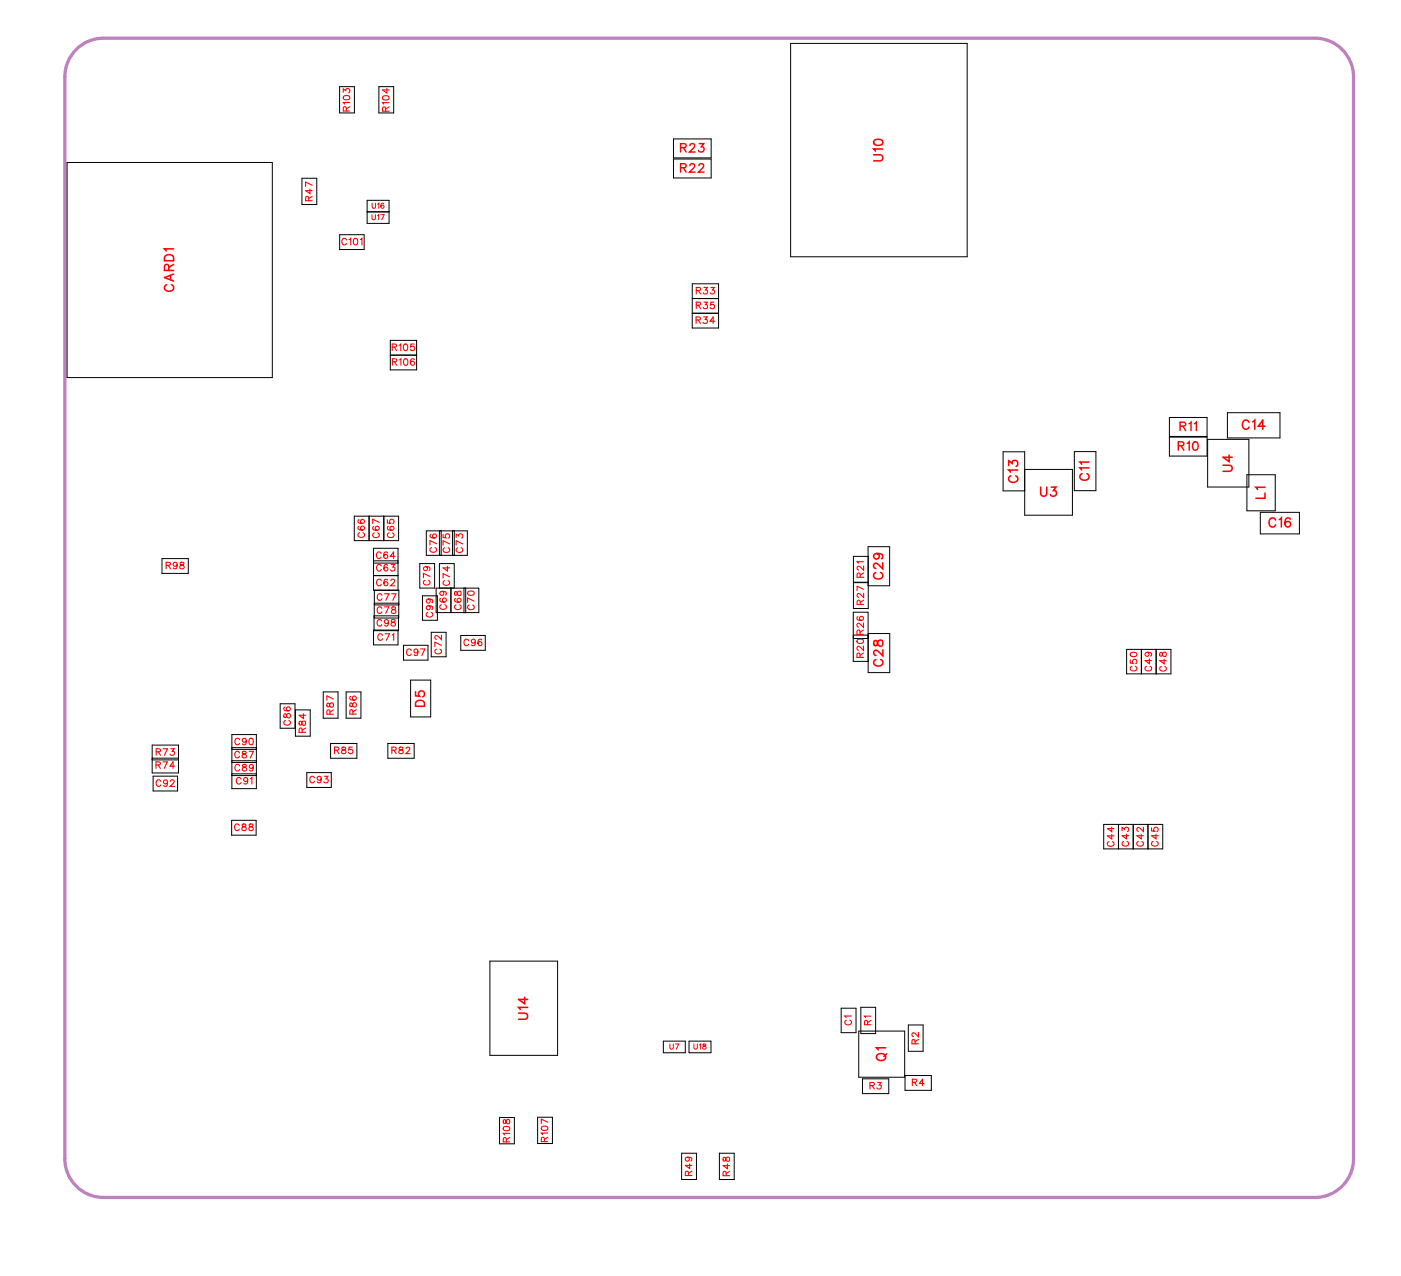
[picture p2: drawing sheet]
<svg xmlns="http://www.w3.org/2000/svg" width="109mm" height="99mm" viewBox="0 0 109 99" stroke-linecap="round" stroke-linejoin="round" font-family="sans-serif">
<path d="M6.2 3.6l.5-.3 .6-.3h.7h94a3 3 0 0 1 3 3v84a3 3 0 0 1-3 3h-94a3 3 0 0 1-3-3v-84a3 3 0 0 1 1.2-2.4z" fill="none" stroke="#bf80bf" stroke-width=".25"/>
<g fill="none" stroke="#000" stroke-width=".08">
<path d="M5.2 12.6h15.9v16.7h-15.9zM23.4 13.8h1.2v2.1h-1.2zM26.4 6.7h1.1v2.1h-1.1zM26.4 18.2h1.9v1.2h-1.9zM28.5 15.6h1.7v1.7h-1.7zM28.5 16.4h1.7M29.4 6.7h1.1v2.1h-1.1zM52.3 10.8h2.9v1.5h-2.9zM52.3 12.3h2.9v1.5h-2.9zM61.4 3.4h13.7v16.5h-13.7zM30.3 26.4h2v2.3h-2zM30.3 27.6h2"/>
<path d="M53.7 22h2.1v3.5h-2.1zM53.7 23.2h2.1M53.7 24.3h2.1M77.8 35.1h1.7v3h-1.7zM79.5 36.4h3.7v3.6h-3.7zM83.4 35.1h1.6v3h-1.6zM90.7 32.4h3v1.5h-3zM90.7 33.9h3v1.5h-3zM93.7 34.1h3.2v3.7h-3.2zM95.2 32h4.1v2h-4.1zM96.8 36.9h2.2v2.8h-2.2zM97.8 39.8h3v1.7h-3z"/>
<path d="M11.8 57.8h2v2.2h-2zM11.8 59h2M11.8 58.9h2M12.6 43.4h2v1.1h-2zM18 57h1.9v4.2h-1.9zM18 59.2h1.9M18 58h1.9M18 59.1h1.9M18 58.2h1.9M21.7 54.6h1.2v1.9h-1.2zM22.9 55.1h1.2v2.1h-1.2zM23.8 60h1.9v1.1h-1.9z"/>
<path d="M25.1 53.7h1.1v2.1h-1.1zM25.7 57.7h2v1.2h-2zM26.9 53.7h1.1v2.1h-1.1zM27.5 40.1h3.4v1.9h-3.4zM28.6 40.1v1.9M29 42.6h1.9v3.2h-1.9zM29 48.9h1.9v1.2h-1.9zM29 44.7h1.9M29 43.5h1.9M29 43.7h1.9M29 46.8h1.9v2.2h-1.9v-1.2h1.9M29 47h1.9v-1.2h-1.9v2.2h1.9"/>
<path d="M29.8 40.1v1.9M30.1 57.7h2v1.2h-2zM31.3 50.1h1.9v1.1h-1.9zM31.9 52.8h1.5v2.9h-1.5zM32.6 43.8h1.1v1.9h-1.1zM32.8 46.3h1.1v1.9h-1.1zM33.1 41.2h3.2v1.9h-3.2zM33.5 49.1h1.1v1.9h-1.1zM33.8 45.7h3.4v1.9h-3.4zM34.1 41.2v1.9M34.1 45.7v-1.9h1.1v1.9M34.2 41.2v1.9"/>
<path d="M35 45.7v1.9M35.1 41.2v1.9M35.2 41.2v1.9M35.8 49.3h1.9v1.2h-1.9zM36 45.7v1.9M36.1 45.7v1.9M66.2 47.5h1.2v3.8h-1.2zM66.2 49.3h1.2M66.2 49.6h1.2M66.2 43.2h1.2v4h-1.2zM66.2 45.2h1.2M67.4 42.4h1.6v3.1h-1.6z"/>
<path d="M67.4 49.2h1.6v3h-1.6zM87.4 50.4h3.5v1.9h-3.5zM88.6 50.4v1.9M89.7 50.4v1.9M11.9 60.3h1.9v1.1h-1.9zM18 63.7h1.9v1.1h-1.9zM18 60.2h1.9M18 60.1h1.9M38 74.6h5.3v7.3h-5.3zM65.3 78.3h1.1v1.9h-1.1zM66.8 78.2h1.1v2h-1.1zM70.5 79.6h1.1v2h-1.1z"/>
<path d="M85.6 64h4.6v1.9h-4.6zM86.8 64v1.9M87.9 64v1.9M89.1 64v1.9M38.8 86.8h1.1v2h-1.1zM41.7 86.7h1.2v2.1h-1.2zM51.5 80.8h1.7v.9h-1.7zM52.9 89.5h1.1v2.1h-1.1zM53.5 80.8h1.7v.9h-1.7zM55.8 89.5h1.2v2.1h-1.2zM66.6 80h3.6v3.6h-3.6zM66.9 83.8h2.1v1.1h-2.1z"/>
<path d="M70.2 83.5h2.1v1.1h-2.1z"/>
</g>
<g fill="none" stroke="#f00" stroke-width=".08">
<path d="M24 15.6l-.1-.3-.1-.1-.1 .4h.5M24.1 14.7v.3l-.4-.2h.5M24.2 15.2l-.2 .2M24.2 14.4l-.5-.3v.4M26.6 7.2v-.3l.2 .1a.17 .17 0 0 1 .3-.1 .17 .17 0 0 1-.1 .3M26.7 7.5a.25 .25 0 0 1 .3-.1 .25 .25 0 0 1 .1 .3 .25 .25 0 0 1-.3 .1 .25 .25 0 0 1-.1-.3zM26.9 8.6v-.3h-.2l-.1 .3h.5M26.9 18.6a.19 .19 0 0 0-.2-.1 .19 .19 0 0 0-.2 .2v.1a.19 .19 0 0 0 .2 .2 .19 .19 0 0 0 .2-.1M27.1 18.6l.1-.1v.5M27.1 8h-.5l.1 .1M27.1 8.3l-.2 .2M27.5 18.5a.23 .23 0 0 1 .3 .3 .23 .23 0 0 1-.3 .2l-.1-.2z"/>
<path d="M28 18.6l.1-.1v.5M28.9 16.7v.2l.1 .2 .1-.1v-.3M28.9 15.8v.3l.1 .1 .1-.1v-.3M29.3 16.7h.1v.4M29.3 15.9l.1-.1v.4M29.5 16.7h.3l-.2 .4M29.7 7.5a.25 .25 0 0 1 .3-.1 .25 .25 0 0 1 .2 .3 .25 .25 0 0 1-.3 .1 .25 .25 0 0 1-.2-.3zM29.8 15.8a.18 .18 0 0 0-.3 .2 .17 .17 0 0 0 .3 .1 .12 .12 0 0 0-.1-.2 .12 .12 0 0 0-.1 .1M29.9 8.6v-.3h-.1l-.1 .3h.5M30 6.9v.3l-.3-.2h.5M30.2 8h-.5l.1 .1M30.2 8.3l-.3 .2"/>
<path d="M30.4 27l.3-.1 .1-.1-.4-.1v.5M30.4 28.1h.3l.1-.2h-.4v.5M30.6 27l.2 .2M30.6 28.1l.2 .3M31 26.8l.1-.1v.5M31 27.9h.1v.5M31.4 26.7a.23 .23 0 0 1 .2 .3 .23 .23 0 0 1-.2 .2l-.1-.2zM31.4 27.9a.23 .23 0 0 1 .3 .2 .23 .23 0 0 1-.3 .2l-.1-.2zM32.1 26.7h-.2v.2a.18 .18 0 0 1 .2 0 .18 .18 0 0 1 0 .3 .18 .18 0 0 1-.3-.1M32.1 27.9a.22 .22 0 0 0-.3 .2 .22 .22 0 0 0 .3 .2 .16 .16 0 0 0 0-.2 .16 .16 0 0 0-.2 .1M54 24.8h.3l.1-.1-.4-.1v.5M54 22.6l.3-.1 .1-.1-.4-.1v.5"/>
<path d="M54 23.7h.3l.1-.1-.4-.1v.5M54.2 24.8l.2 .3M54.2 22.6l.2 .2M54.2 23.7l.2 .3M54.6 24.6h.3l-.2 .2a.18 .18 0 0 1 .2 .3 .17 .17 0 0 1-.3-.1M54.6 22.3h.3l-.2 .2a.18 .18 0 0 1 .2 .3 .17 .17 0 0 1-.3-.1M54.6 23.5h.3l-.2 .2a.17 .17 0 0 1 .2 .2 .17 .17 0 0 1-.3 0M55.2 22.3h.2l-.1 .2a.17 .17 0 0 1 .1 .3 .17 .17 0 0 1-.3-.1M55.4 23.5h-.2l-.1 .2a.18 .18 0 0 1 .3 0 .18 .18 0 0 1 0 .2 .18 .18 0 0 1-.3 0M55.5 24.9h-.4l.2-.3v.5M12.1 59.4h.3v-.2l-.3-.1v.6M12.1 58.4l.3-.1 .1-.1-.4-.1v.5"/>
<path d="M12.3 59.4l.1 .3M12.3 58.4l.2 .2M12.6 59.1h.4l-.3 .6M12.7 58.1h.3l-.2 .5M12.9 43.9h.3v-.2h-.3v.5M13.1 43.9l.1 .3M13.3 58.1h.2l-.1 .2a.17 .17 0 0 1 .1 .3 .17 .17 0 0 1-.3-.1M13.6 59.5h-.4l.2-.4v.6M13.8 43.8a.18 .18 0 0 1-.3 .2 .16 .16 0 0 1 0-.3 .16 .16 0 0 1 .2 0v.4h-.2M14 43.7v.1l.3 .2a.17 .17 0 0 1-.2 .2 .17 .17 0 0 1-.1-.2l.3-.2-.1-.1zM18.6 58.5a.19 .19 0 0 0-.2-.2 .19 .19 0 0 0-.2 .2v.1a.19 .19 0 0 0 .2 .2 .19 .19 0 0 0 .2-.1M18.6 59.5a.19 .19 0 0 0-.2-.2 .19 .19 0 0 0-.2 .2v.2a.19 .19 0 0 0 .2 .2 .19 .19 0 0 0 .2-.2"/>
<path d="M18.6 57.4a.19 .19 0 0 0-.2-.1 .19 .19 0 0 0-.2 .2v.1a.19 .19 0 0 0 .2 .2 .19 .19 0 0 0 .2-.1M18.8 58.4v.1a.21 .21 0 0 1 .3 .1 .21 .21 0 0 1 0 .2h-.3v-.2l.3-.1v-.1zM18.8 59.4v.1a.21 .21 0 0 1 .3 .1 .21 .21 0 0 1 0 .2h-.3v-.2l.3-.1v-.1zM19.1 57.5a.16 .16 0 0 1-.2 .1 .16 .16 0 0 1-.1-.2 .16 .16 0 0 1 .3 0l-.1 .4h-.2M19.3 58.3h.4l-.3 .5M19.4 57.3a.23 .23 0 0 1 .3 .3 .23 .23 0 0 1-.3 .2l-.1-.2zM19.7 59.5a.16 .16 0 0 1-.3 .1 .16 .16 0 0 1 0-.2 .16 .16 0 0 1 .2 0v.4h-.2M22 55.4v.3h.2a.21 .21 0 0 1 .1-.3 .21 .21 0 0 1 .2 0v.2l-.1 .1h-.1l-.1-.3zM22.1 54.9h-.1a.22 .22 0 0 0 .3 .3 .22 .22 0 0 0 .2-.3 .16 .16 0 0 0-.3 .1 .16 .16 0 0 0 .2 .2M22.1 55.9a.19 .19 0 0 0-.1 .3 .19 .19 0 0 0 .2 .1h.1a.19 .19 0 0 0 .2-.2 .19 .19 0 0 0-.1-.2M23.2 56v.3h.1l.2-.3a.17 .17 0 0 1 .2 .1 .17 .17 0 0 1-.2 .2l-.1-.3zM23.4 56.9v-.3l-.1-.1-.1 .4h.5"/>
<path d="M23.5 55.4v.4l-.3-.3h.5M23.7 56.5l-.3 .2M25.4 54.6v.3h.1l.2-.3a.17 .17 0 0 1 .2 .1 .17 .17 0 0 1-.2 .2l-.2-.3zM25.6 55.4v-.2l-.1-.1-.1 .3h.5M25.9 55.1l-.3 .2M25.9 54.3l-.5-.3v.4M26 58.2h.3v-.1l-.3-.1v.5M26.1 58.2l.2 .3M26.6 58v.2l.2 .1a.17 .17 0 0 1-.1 .2 .17 .17 0 0 1-.2-.2l.3-.2v-.1zM27.2 54.6v.2l.1 .1 .2-.3a.17 .17 0 0 1 .2 .1 .17 .17 0 0 1-.2 .2l-.2-.3zM27.2 54.1a.22 .22 0 0 0 .2 .3 .22 .22 0 0 0 .2-.3 .16 .16 0 0 0-.3 0 .18 .18 0 0 0 .2 .3M27.3 58h-.2v.2a.18 .18 0 0 1 .2 0 .18 .18 0 0 1 0 .3 .18 .18 0 0 1-.3-.1"/>
<path d="M27.4 55.4v-.3h-.2l-.1 .3h.6M27.7 55.1l-.3 .2M27.9 40.9h-.1a.22 .22 0 0 0 .2 .3 .22 .22 0 0 0 .2-.3 .16 .16 0 0 0-.2 0 .16 .16 0 0 0 .1 .3M27.9 40.3l-.1 .1a.22 .22 0 0 0 .2 .3 .22 .22 0 0 0 .2-.4 .16 .16 0 0 0-.2 .1 .16 .16 0 0 0 .1 .2M27.9 41.4a.19 .19 0 0 0-.1 .2 .19 .19 0 0 0 .2 .1h.1a.19 .19 0 0 0 .2-.1 .19 .19 0 0 0-.1-.2M29 40.9h-.1a.22 .22 0 0 0 .3 .3 .22 .22 0 0 0 .2-.3 .16 .16 0 0 0-.3 .1 .16 .16 0 0 0 .2 .2M29 41.4a.19 .19 0 0 0-.1 .2 .19 .19 0 0 0 .2 .1h.1a.19 .19 0 0 0 .2-.1 .19 .19 0 0 0-.1-.2M29.4 40.6l-.5-.3v.3M29.6 43a.19 .19 0 0 0-.2-.2 .19 .19 0 0 0-.2 .2v.2a.19 .19 0 0 0 .2 .2 .19 .19 0 0 0 .2-.2M29.6 45.1a.19 .19 0 0 0-.2-.1 .19 .19 0 0 0-.2 .2v.1a.19 .19 0 0 0 .2 .2 .19 .19 0 0 0 .2-.1M29.6 43.9a.19 .19 0 0 0-.2-.1 .19 .19 0 0 0-.2 .2v.1a.19 .19 0 0 0 .2 .2 .19 .19 0 0 0 .2-.1M29.6 48.2a.19 .19 0 0 0-.2-.1 .19 .19 0 0 0-.1 .2v.1a.19 .19 0 0 0 .1 .2 .19 .19 0 0 0 .2-.1"/>
<path d="M29.6 47.2a.19 .19 0 0 0-.2-.1 .19 .19 0 0 0-.1 .2v.1a.19 .19 0 0 0 .1 .2 .19 .19 0 0 0 .2-.1M29.6 46.2a.19 .19 0 0 0-.2-.1 .19 .19 0 0 0-.1 .2v.1a.19 .19 0 0 0 .1 .2 .19 .19 0 0 0 .2-.1M29.7 49.3a.19 .19 0 0 0-.2-.1 .19 .19 0 0 0-.2 .2v.1a.19 .19 0 0 0 .2 .2 .19 .19 0 0 0 .2-.1M29.8 47.1h.4l-.3 .5M29.8 46.1h.4l-.3 .5M29.9 49.2h.3l-.2 .5M30.1 40.4v.2h.2a.18 .18 0 0 1 0-.2 .18 .18 0 0 1 .2 0 .18 .18 0 0 1 0 .2M30.1 42.9h-.1a.22 .22 0 0 0-.2 .2 .22 .22 0 0 0 .3 .2 .16 .16 0 0 0-.1-.2 .16 .16 0 0 0-.2 .1M30.1 45a.22 .22 0 0 0-.3 .2 .22 .22 0 0 0 .3 .2 .16 .16 0 0 0-.1-.2 .16 .16 0 0 0-.2 .1M30.1 43.9a.22 .22 0 0 0-.3 .2 .22 .22 0 0 0 .3 .2 .16 .16 0 0 0-.1-.3 .16 .16 0 0 0-.2 .2M30.1 40.9a.22 .22 0 0 0 .2 .3 .22 .22 0 0 0 .2-.3 .16 .16 0 0 0-.2 .1 .16 .16 0 0 0 .1 .2M30.1 48.3a.16 .16 0 0 1-.2 .1 .16 .16 0 0 1 0-.3 .16 .16 0 0 1 .2 .1v.4l-.2-.1"/>
<path d="M30.2 41.4a.19 .19 0 0 0-.1 .2 .19 .19 0 0 0 .2 .1h.1a.19 .19 0 0 0 .2-.1 .19 .19 0 0 0-.1-.2M30.3 45.1l.1-.1 .2 .1-.3 .4h.3M30.4 43.8h.2l-.1 .2a.17 .17 0 0 1 .1 .3 .17 .17 0 0 1-.3-.1M30.4 46.1h.3l-.2 .5M30.4 48.1v.2a.21 .21 0 0 1 .2 0 .21 .21 0 0 1 0 .3h-.2v-.2l.3-.2-.1-.1zM30.4 58.2h.3v-.1l-.3-.1v.5M30.4 47.1v.2a.21 .21 0 0 1 .3 .1 .21 .21 0 0 1 0 .2h-.3v-.2l.3-.2v-.1zM30.4 49.3l.2-.1v.5M30.6 58.2l.1 .3M30.7 43.2h-.4l.2-.4v.6M31 58v.2l.3 .1a.17 .17 0 0 1-.2 .2 .17 .17 0 0 1-.1-.2l.3-.2-.1-.1zM31.5 58.1l.2-.1 .1 .1-.3 .4h.3"/>
<path d="M31.9 50.5a.19 .19 0 0 0-.2-.1 .19 .19 0 0 0-.2 .2v.1a.19 .19 0 0 0 .2 .2 .19 .19 0 0 0 .2-.1M32.4 50.6a.16 .16 0 0 1-.2 .1 .16 .16 0 0 1 0-.3 .16 .16 0 0 1 .2 .1v.4l-.3-.1M32.6 50.4h.4l-.3 .5M33 45.1a.19 .19 0 0 0-.1 .2 .19 .19 0 0 0 .2 .1h.1a.19 .19 0 0 0 .2-.1 .19 .19 0 0 0-.2-.2M33 44a.16 .16 0 0 1 .2 .2 .16 .16 0 0 1-.3 .1 .16 .16 0 0 1 0-.3l.4 .1v.2M33.2 47.5a.19 .19 0 0 0-.1 .3 .19 .19 0 0 0 .2 .1h.1a.19 .19 0 0 0 .2-.1 .19 .19 0 0 0-.1-.3M33.2 47a.16 .16 0 0 1 .2 .2 .16 .16 0 0 1-.3 .1 .16 .16 0 0 1 0-.3l.5 .1-.1 .2M33.2 46.5a.16 .16 0 0 1 .2 .2 .16 .16 0 0 1-.3 .1 .16 .16 0 0 1 0-.3l.5 .1-.1 .2M33.4 44.8l-.5-.3v.4M33.4 41.5a.22 .22 0 0 0 .2 .3 .22 .22 0 0 0 .2-.3 .16 .16 0 0 0-.2 .1 .16 .16 0 0 0 .1 .2M33.5 42.5a.19 .19 0 0 0-.1 .2 .19 .19 0 0 0 .2 .2h.1a.19 .19 0 0 0 .2-.2 .19 .19 0 0 0-.1-.2M33.9 50.4a.19 .19 0 0 0-.2 .2 .19 .19 0 0 0 .2 .2h.2a.19 .19 0 0 0 .2-.2 .19 .19 0 0 0-.2-.2"/>
<path d="M33.9 42.2l-.5-.2v.3M34.2 46.5a.22 .22 0 0 0 .2 .3 .22 .22 0 0 0 .2-.3 .16 .16 0 0 0-.3 0 .16 .16 0 0 0 .2 .2M34.2 46.9a.19 .19 0 0 0-.1 .3 .19 .19 0 0 0 .2 .1h.1a.19 .19 0 0 0 .2-.1 .19 .19 0 0 0-.1-.3M34.3 49.3v.4l-.5-.4-.1 .2 .2 .1M34.3 50.1l-.6-.2v.3M34.3 45.9a.16 .16 0 0 1 .1 .2 .16 .16 0 0 1-.2 .1 .16 .16 0 0 1 0-.3l.4 .1v.2M34.4 41.5v.2l.2 .1a.18 .18 0 0 1 0-.3 .18 .18 0 0 1 .3 0 .18 .18 0 0 1-.1 .3M34.5 45.1a.19 .19 0 0 0-.1 .2 .19 .19 0 0 0 .2 .1h.1a.19 .19 0 0 0 .2-.1 .19 .19 0 0 0-.1-.2M34.5 42.5a.19 .19 0 0 0-.1 .2 .19 .19 0 0 0 .2 .2h.1a.19 .19 0 0 0 .2-.2 .19 .19 0 0 0-.1-.2M34.7 44v.3l-.3-.2h.5M34.9 44.8l-.5-.3v.4M34.9 42.2l-.5-.2v.3"/>
<path d="M35.3 45.9v.3h.1a.21 .21 0 0 1 .1-.2 .21 .21 0 0 1 .3-.1v.2l-.1 .1h-.2l-.1-.3zM35.3 46.5a.22 .22 0 0 0 .2 .3 .22 .22 0 0 0 .2-.3 .16 .16 0 0 0-.2 0 .16 .16 0 0 0 .1 .3M35.4 47a.19 .19 0 0 0-.1 .2 .19 .19 0 0 0 .2 .1h.1a.19 .19 0 0 0 .2-.1 .19 .19 0 0 0-.1-.2M35.4 41.7v-.2l.2 .1a.17 .17 0 0 1 .3-.1 .17 .17 0 0 1-.1 .3M35.5 42.5a.19 .19 0 0 0-.1 .2 .19 .19 0 0 0 .2 .2h.1a.19 .19 0 0 0 .2-.2 .19 .19 0 0 0-.1-.2M35.9 42.2l-.5-.2v.3M36.3 46a.25 .25 0 0 1 .3-.1 .25 .25 0 0 1 .2 .3 .25 .25 0 0 1-.3 .1 .25 .25 0 0 1-.2-.3zM36.4 49.7a.19 .19 0 0 0-.2-.1 .19 .19 0 0 0-.2 .2v.1a.19 .19 0 0 0 .2 .2 .19 .19 0 0 0 .2-.1M36.4 47a.19 .19 0 0 0-.1 .2 .19 .19 0 0 0 .2 .1h.1a.19 .19 0 0 0 .2-.1 .19 .19 0 0 0-.1-.2M36.8 46.7l-.5-.3v.4M36.9 49.8a.16 .16 0 0 1-.2 .1 .16 .16 0 0 1-.1-.2 .16 .16 0 0 1 .3 0l-.1 .4h-.2M37.4 49.7v-.1a.22 .22 0 0 0-.3 .3 .22 .22 0 0 0 .3 .2 .16 .16 0 0 0-.1-.3 .16 .16 0 0 0-.2 .2"/>
<path d="M66.5 49.7a.25 .25 0 0 1 .3-.1 .25 .25 0 0 1 .2 .3 .25 .25 0 0 1-.3 .1 .25 .25 0 0 1-.2-.3zM66.6 47.9h-.1a.22 .22 0 0 0 .2 .3 .22 .22 0 0 0 .2-.3 .16 .16 0 0 0-.2 .1 .16 .16 0 0 0 .1 .2M66.7 51v-.3h-.1l-.1 .3h.5M66.7 49.2v-.2l-.1-.1-.1 .3h.5M66.8 44.8l-.1-.3h-.1l-.1 .3h.5M66.8 46.9l-.1-.3h-.1l-.1 .3h.5M67 50.2v.3l-.4-.3-.1 .1 .1 .2M67 48.4v.3l-.4-.3-.1 .1 .1 .2M67 50.7l-.3 .2M67 48.9l-.3 .2M67 43.9v.4l-.3-.3-.2 .1 .1 .2M67 43.6h-.5l.1 .1"/>
<path d="M67 46.1v.3l-.3-.3-.2 .1 .1 .2M67 44.5l-.2 .1M67 46.6l-.2 .2M67 45.8l-.5-.3v.3M87.7 51.2v.3h.2a.18 .18 0 0 1 0-.3 .18 .18 0 0 1 .3 .1 .18 .18 0 0 1-.1 .2M87.7 50.7a.25 .25 0 0 1 .3-.1 .25 .25 0 0 1 .2 .3 .25 .25 0 0 1-.3 .1 .25 .25 0 0 1-.2-.3zM87.8 51.7a.19 .19 0 0 0-.1 .2 .19 .19 0 0 0 .2 .2h.1a.19 .19 0 0 0 .2-.2 .19 .19 0 0 0-.1-.2M89 51.7a.19 .19 0 0 0-.2 .2 .19 .19 0 0 0 .2 .2h.2a.19 .19 0 0 0 .2-.2 .19 .19 0 0 0-.2-.2M89 50.6a.18 .18 0 0 1 .2 .3 .16 .16 0 0 1-.3 0 .16 .16 0 0 1 0-.2h.4v.2M89.2 51.2v.3l-.3-.2h.5M90 50.7v.2h.2a.21 .21 0 0 1 0-.2 .21 .21 0 0 1 .3 0v.1l-.1 .2-.2-.1v-.2zM90.1 51.7a.19 .19 0 0 0-.1 .3 .19 .19 0 0 0 .2 .1h.1a.19 .19 0 0 0 .2-.1 .19 .19 0 0 0-.1-.3"/>
<path d="M90.3 51.2v.3l-.3-.2h.5M12.5 60.7a.19 .19 0 0 0-.2-.2 .19 .19 0 0 0-.2 .2v.2a.19 .19 0 0 0 .2 .2 .19 .19 0 0 0 .2-.2M13 60.7a.16 .16 0 0 1-.2 .1 .16 .16 0 0 1-.1-.2 .16 .16 0 0 1 .3 0l-.1 .4h-.2M13.2 60.7l.1-.2 .2 .1-.3 .5h.3M18.6 64.1a.19 .19 0 0 0-.3-.1 .19 .19 0 0 0-.1 .2v.1a.19 .19 0 0 0 .2 .2 .19 .19 0 0 0 .2-.1M18.7 60.5a.19 .19 0 0 0-.2-.1 .19 .19 0 0 0-.2 .2v.1a.19 .19 0 0 0 .2 .2 .19 .19 0 0 0 .2-.2M18.8 64v.1a.21 .21 0 0 1 .3 .1 .21 .21 0 0 1 0 .3l-.3-.1v-.1l.3-.2v-.1zM19.2 60.5a.16 .16 0 0 1-.2 .2 .16 .16 0 0 1-.1-.3 .16 .16 0 0 1 .3 0l-.1 .4h-.2M19.4 64v.1a.21 .21 0 0 1 .2 .1 .21 .21 0 0 1 0 .3l-.3-.1v-.1l.3-.2v-.1zM19.4 60.5l.1-.1v.5M24.4 60.4a.19 .19 0 0 0-.2-.1 .19 .19 0 0 0-.2 .2v.1a.19 .19 0 0 0 .2 .2 .19 .19 0 0 0 .2-.1M24.9 60.4a.16 .16 0 0 1-.2 .2 .16 .16 0 0 1-.1-.3 .16 .16 0 0 1 .3 0v.5l-.3-.1"/>
<path d="M25.2 60.3h.2l-.1 .2a.17 .17 0 0 1 .1 .2 .17 .17 0 0 1-.3 0M65.7 79.2a.19 .19 0 0 0-.1 .2 .19 .19 0 0 0 .2 .2h.1a.19 .19 0 0 0 .2-.2 .19 .19 0 0 0-.2-.2M66.1 78.9h-.5l.1 .1M67.3 79.6v-.3l-.1-.1-.1 .4h.5M67.6 78.9h-.5l.1 .1M67.6 79.2l-.3 .2M86.1 65.3a.19 .19 0 0 0-.2 .3 .19 .19 0 0 0 .2 .1h.1a.19 .19 0 0 0 .2-.1 .19 .19 0 0 0-.1-.3M86.3 64.8v.3l-.4-.2h.5M86.3 64.2v.4l-.4-.3h.5M87.1 64.5v-.3l.2 .2a.17 .17 0 0 1 .2-.1 .17 .17 0 0 1 0 .3M87.2 65.3a.19 .19 0 0 0-.1 .2 .19 .19 0 0 0 .2 .2h.1a.19 .19 0 0 0 .2-.2 .19 .19 0 0 0-.1-.2M87.4 64.8v.3l-.3-.2h.5"/>
<path d="M88.3 65.3a.19 .19 0 0 0-.1 .2 .19 .19 0 0 0 .2 .2h.1a.19 .19 0 0 0 .2-.2 .19 .19 0 0 0-.1-.2M88.6 64.8v.3l-.4-.2h.5M88.7 64.2v.4l-.4-.4-.1 .2 .1 .1M89.4 64.3v.2h.2a.18 .18 0 0 1 0-.2 .18 .18 0 0 1 .2 0 .18 .18 0 0 1 0 .3M89.5 65.3a.19 .19 0 0 0-.1 .2 .19 .19 0 0 0 .2 .2h.1a.19 .19 0 0 0 .2-.2 .19 .19 0 0 0-.2-.2M89.7 64.8v.3l-.3-.2h.5M39.1 87.5a.25 .25 0 0 1 .3-.1 .25 .25 0 0 1 .1 .3 .25 .25 0 0 1-.3 .1 .25 .25 0 0 1-.1-.3zM39.1 87v.2h.1l.2-.3a.16 .16 0 0 1 .2 .2 .16 .16 0 0 1-.3 .1l-.1-.2zM39.3 88.7v-.3l-.2-.1-.1 .4h.6M39.6 88h-.6l.1 .1M39.6 88.3l-.3 .2M42 87.5a.25 .25 0 0 1 .3-.1 .25 .25 0 0 1 .2 .3 .25 .25 0 0 1-.3 .1 .25 .25 0 0 1-.2-.3z"/>
<path d="M42.2 88.6v-.3h-.1l-.1 .3h.5M42.5 88h-.5l.1 .1M42.5 88.3l-.3 .2M42.5 87.1l-.5-.2v.3M52 81.1v.2l.1 .2 .1-.1v-.3M52.4 81.1h.3l-.2 .4M53.3 89.8a.18 .18 0 0 1 .2 .3 .16 .16 0 0 1-.3 0 .16 .16 0 0 1 .1-.2h.4l-.1 .2M53.4 91.3v-.3l-.1-.1-.1 .4h.5M53.5 90.4v.3l-.3-.2h.5M53.7 90.9l-.3 .2M53.8 81.1v.2l.2 .2 .1-.1v-.3M54.3 81.1h.1v.4"/>
<path d="M54.6 81.1v.1a.16 .16 0 0 1 .2 0 .16 .16 0 0 1 0 .2h-.2a.16 .16 0 0 1 0-.2 .16 .16 0 0 1 .2 0v-.1zM56.1 89.9v.2h.1l.2-.3a.17 .17 0 0 1 .2 .2 .17 .17 0 0 1-.2 .2l-.1-.3zM56.4 91.3l-.1-.3-.1-.1-.1 .4h.5M56.4 90.4v.3l-.3-.2h.5M56.6 90.9l-.2 .2M67.5 84.3h.3v-.2l-.3-.1v.5M67.7 84.3l.1 .2M68.1 84h.3l-.2 .2a.17 .17 0 0 1 .1 .3 .17 .17 0 0 1-.2 0M70.8 84h.3v-.1l-.3-.1v.5M71 84l.1 .3M71 81v-.3h-.1l-.1 .3h.5M71.3 80.2v.3l-.4-.3-.1 .1 .1 .2"/>
<path d="M71.3 80.7l-.3 .2M71.7 84.1h-.4l.3-.3v.5"/>
</g>
<g fill="none" stroke="#f00" stroke-width=".12">
<path d="M12.9 19.8h.1h.4l.1 .4h-.7zM13.5 19.3h-.7l.1 .2M67.8 12h.5l.2 .2-.1 .3h-.6M67.8 10.9l.3-.1a.3 .3 0 0 1 .4 .3 .38 .38 0 0 1-.4 .2 .38 .38 0 0 1-.3-.3zM68.5 11.6h-.7l.1 .1M12.9 22.1a.26 .26 0 0 0-.1 .3 .26 .26 0 0 0 .2 .2h.2a.26 .26 0 0 0 .3-.2 .26 .26 0 0 0-.2-.3M13.1 21v-.4h-.3v.4h.7M13.2 21.4v.3M13.5 21.3l-.7 .3 .7 .2M13.5 20.5l-.4 .3M78.3 36.1v-.3l.2 .2a.24 .24 0 0 1 .4-.2 .24 .24 0 0 1-.1 .4M78.4 36.9a.26 .26 0 0 0-.1 .3 .26 .26 0 0 0 .2 .2h.2a.26 .26 0 0 0 .3-.2 .26 .26 0 0 0-.2-.3"/>
<path d="M79 36.5h-.7l.1 .2M80.8 37.8v.5l.2 .2 .2-.1v-.6M81.6 37.8h.3l-.2 .3a.24 .24 0 0 1 .2 .4 .24 .24 0 0 1-.4-.1M84 36.8a.26 .26 0 0 0-.2 .3 .26 .26 0 0 0 .3 .2h.1a.26 .26 0 0 0 .3-.2 .26 .26 0 0 0-.2-.3M84.5 36.3h-.7l.1 .2M84.5 35.9h-.7l.1 .1M94.9 36.1h.5l.2 .2-.1 .3h-.6M95.4 35.3v.5l-.5-.3h.7M96.9 32.8a.26 .26 0 0 0-.3-.2 .26 .26 0 0 0-.2 .3v.2a.26 .26 0 0 0 .2 .2 .26 .26 0 0 0 .3-.1M97.2 32.7l.2-.1v.7M98.2 33.1h-.5l.3-.5v.7M98.2 37.8h-.7l.1 .2"/>
<path d="M98.2 38.3v.4h-.7M32.2 53.7v.3l.3 .1a.24 .24 0 0 1 0-.4 .24 .24 0 0 1 .4 0 .24 .24 0 0 1-.1 .4M32.3 54.5a.39 .39 0 0 1 .6 .1v.2h-.7zM67.8 49.8v.3h.2l.3-.4a.24 .24 0 0 1 .2 .2 .24 .24 0 0 1-.2 .3l-.2-.1-.1-.3zM68 44.4a.26 .26 0 0 0-.2 .3 .26 .26 0 0 0 .3 .3h.1a.26 .26 0 0 0 .3-.3 .26 .26 0 0 0-.2-.3M68 51.2a.26 .26 0 0 0-.2 .3 .26 .26 0 0 0 .3 .2h.1a.26 .26 0 0 0 .3-.2 .26 .26 0 0 0-.2-.3M68 43a.22 .22 0 0 1 .2 .3 .22 .22 0 0 1-.3 .1 .22 .22 0 0 1 0-.4h.1a.34 .34 0 0 1 .5 .2l-.1 .2M68.5 43.7v.5l-.3-.4-.3-.1-.1 .2v.1l.2 .1M68.5 50.4v.5l-.3-.3-.3-.1-.1 .1v.2l.2 .1M99 40.4a.26 .26 0 0 0-.3-.2 .26 .26 0 0 0-.2 .3v.1a.26 .26 0 0 0 .2 .3 .26 .26 0 0 0 .3-.2M99.3 40.3l.1-.1v.7M100.1 40.3v-.1a.35 .35 0 0 0-.4 .3 .35 .35 0 0 0 .2 .4 .22 .22 0 0 0 .3-.2 .22 .22 0 0 0-.2-.2 .22 .22 0 0 0-.3 .2"/>
<path d="M40.2 78.7h.5l.2 .2-.1 .2h-.6M40.7 77.4v.5l-.5-.3h.7M40.9 78.2h-.7l.2 .2M68.1 81.9a.35 .35 0 0 1 .4-.1 .35 .35 0 0 1 .2 .4 .33 .33 0 0 1-.5 .1 .33 .33 0 0 1-.1-.4zM68.7 81.3h-.7l.1 .2M68.8 81.8l-.2 .2"/>
</g>
<g fill="none" stroke="#f00" stroke-width=".11">
<path d="M52.8 13h.4v-.2l-.4-.1v.7M52.8 11.5l.4-.1v-.2h-.4v.6M53 13l.2 .4M53 11.5l.2 .3M53.5 12.9l.2-.2 .2 .1-.4 .6h.4M53.5 11.3l.2-.1 .2 .1-.4 .5h.4M54.2 12.9l.2-.2 .2 .1-.4 .6h.4M54.3 11.2h.3l-.2 .2a.22 .22 0 0 1 .2 .3 .22 .22 0 0 1-.4 0M91.4 34.6h.4v-.2l-.4-.1v.7M91.6 33.1h.3l.1-.3h-.4v.6M91.6 34.6l.3 .4M91.8 33.1l.2 .3"/>
<path d="M92.1 34.4l.2-.1v.7M92.3 32.9l.1-.1v.6M92.6 34.3a.32 .32 0 0 1 .4 .3 .32 .32 0 0 1-.2 .4l-.2-.2-.1-.2zM92.7 32.9l.1-.1v.6"/>
</g>
<g font-size="1.2" fill="#fff">
<text x="68.8" y="12.6" transform="rotate(-90 68.8 12.6)">U10</text>
<text x="13.8" y="22.7" transform="rotate(-90 13.8 22.7)">CARD1</text>
<text x="96.4" y="33.6">C14</text>
<text x="79.3" y="37.5" transform="rotate(-90 79.3 37.5)">C13</text>
<text x="80.7" y="38.8">U3</text>
<text x="84.8" y="37.3" transform="rotate(-90 84.8 37.3)">C11</text>
<text x="95.9" y="36.7" transform="rotate(-90 95.9 36.7)">U4</text>
<text x="98.4" y="41.2">C16</text>
<text x="98.5" y="38.7" transform="rotate(-90 98.5 38.7)">L1</text>
<text x="68.8" y="45" transform="rotate(-90 68.8 45)">C29</text>
<text x="68.8" y="51.8" transform="rotate(-90 68.8 51.8)">C28</text>
<text x="33.2" y="54.9" transform="rotate(-90 33.2 54.9)">D5</text>
<text x="41.2" y="79.2" transform="rotate(-90 41.2 79.2)">U14</text>
<text x="69" y="82.4" transform="rotate(-90 69 82.4)">Q1</text>
</g>
<g font-size="1.1" fill="#fff">
<text x="52.8" y="13.6">R22</text>
<text x="52.8" y="12.1">R23</text>
<text x="91.4" y="35.2">R10</text>
<text x="91.5" y="33.7">R11</text>
</g>
<g font-size=".9" fill="#fff">
<text x="27.4" y="8.7" transform="rotate(-90 27.4 8.7)">R103</text>
<text x="30.4" y="8.7" transform="rotate(-90 30.4 8.7)">R104</text>
<text x="24.4" y="15.6" transform="rotate(-90 24.4 15.6)">R47</text>
<text x="26.5" y="19.2">C101</text>
<text x="54" y="23">R33</text>
<text x="30.4" y="27.4">R105</text>
<text x="30.4" y="28.6">R106</text>
<text x="54" y="25.3">R34</text>
<text x="54" y="24.2">R35</text>
<text x="28.5" y="41.8" transform="rotate(-90 28.5 41.8)">C66</text>
<text x="29.6" y="41.8" transform="rotate(-90 29.6 41.8)">C67</text>
<text x="30.8" y="41.8" transform="rotate(-90 30.8 41.8)">C65</text>
<text x="12.8" y="44.4">R98</text>
<text x="29.2" y="43.6">C64</text>
<text x="29.2" y="45.7">C62</text>
<text x="29.2" y="44.5">C63</text>
<text x="29.2" y="47.8">C78</text>
<text x="29.2" y="46.8">C77</text>
<text x="33.6" y="45.5" transform="rotate(-90 33.6 45.5)">C79</text>
<text x="33.8" y="47.9" transform="rotate(-90 33.8 47.9)">C99</text>
<text x="34.1" y="42.9" transform="rotate(-90 34.1 42.9)">C76</text>
<text x="34.9" y="47.4" transform="rotate(-90 34.9 47.4)">C69</text>
<text x="35.1" y="45.5" transform="rotate(-90 35.1 45.5)">C74</text>
<text x="35.1" y="42.9" transform="rotate(-90 35.1 42.9)">C75</text>
<text x="36" y="47.4" transform="rotate(-90 36 47.4)">C68</text>
<text x="36.1" y="42.9" transform="rotate(-90 36.1 42.9)">C73</text>
<text x="37" y="47.4" transform="rotate(-90 37 47.4)">C70</text>
<text x="67.2" y="47" transform="rotate(-90 67.2 47)">R27 R21</text>
<text x="29.2" y="48.8">C98</text>
<text x="29.3" y="49.9">C71</text>
<text x="31.5" y="51.1">C97</text>
<text x="34.5" y="50.8" transform="rotate(-90 34.5 50.8)">C72</text>
<text x="36" y="50.3">C96</text>
<text x="67.2" y="51.1" transform="rotate(-90 67.2 51.1)">R20 R26</text>
<text x="88.4" y="52.1" transform="rotate(-90 88.4 52.1)">C50</text>
<text x="89.6" y="52.1" transform="rotate(-90 89.6 52.1)">C49</text>
<text x="90.7" y="52.1" transform="rotate(-90 90.7 52.1)">C48</text>
<text x="12.1" y="59.9">R74</text>
<text x="12.1" y="58.9">R73</text>
<text x="18.2" y="59.1">C87</text>
<text x="18.2" y="58">C90</text>
<text x="22.7" y="56.3" transform="rotate(-90 22.7 56.3)">C86</text>
<text x="23.9" y="56.9" transform="rotate(-90 23.9 56.9)">R84</text>
<text x="25.9" y="58.7">R85</text>
<text x="26.1" y="55.5" transform="rotate(-90 26.1 55.5)">R87</text>
<text x="27.9" y="55.5" transform="rotate(-90 27.9 55.5)">R86</text>
<text x="30.4" y="58.7">R82</text>
<text x="12.1" y="61.3">C92</text>
<text x="18.2" y="64.7">C88</text>
<text x="18.2" y="60.1">C89</text>
<text x="18.3" y="61.1">C91</text>
<text x="24" y="61">C93</text>
<text x="86.7" y="65.7" transform="rotate(-90 86.7 65.7)">C44</text>
<text x="87.8" y="65.7" transform="rotate(-90 87.8 65.7)">C43</text>
<text x="88.9" y="65.7" transform="rotate(-90 88.9 65.7)">C42</text>
<text x="90.1" y="65.7" transform="rotate(-90 90.1 65.7)">C45</text>
<text x="66.3" y="79.6" transform="rotate(-90 66.3 79.6)">C1</text>
<text x="67.8" y="79.6" transform="rotate(-90 67.8 79.6)">R1</text>
<text x="71.5" y="81.1" transform="rotate(-90 71.5 81.1)">R2</text>
<text x="39.8" y="88.7" transform="rotate(-90 39.8 88.7)">R108</text>
<text x="42.7" y="88.7" transform="rotate(-90 42.7 88.7)">R107</text>
<text x="67.5" y="84.8">R3</text>
<text x="70.8" y="84.5">R4</text>
<text x="53.9" y="91.3" transform="rotate(-90 53.9 91.3)">R49</text>
<text x="56.8" y="91.3" transform="rotate(-90 56.8 91.3)">R48</text>
</g>
<g font-size=".7" fill="#fff">
<text x="28.8" y="17.2">U17</text>
<text x="28.8" y="16.3">U16</text>
<text x="51.9" y="81.6">U7</text>
<text x="53.8" y="81.6">U18</text>
</g>
</svg>
